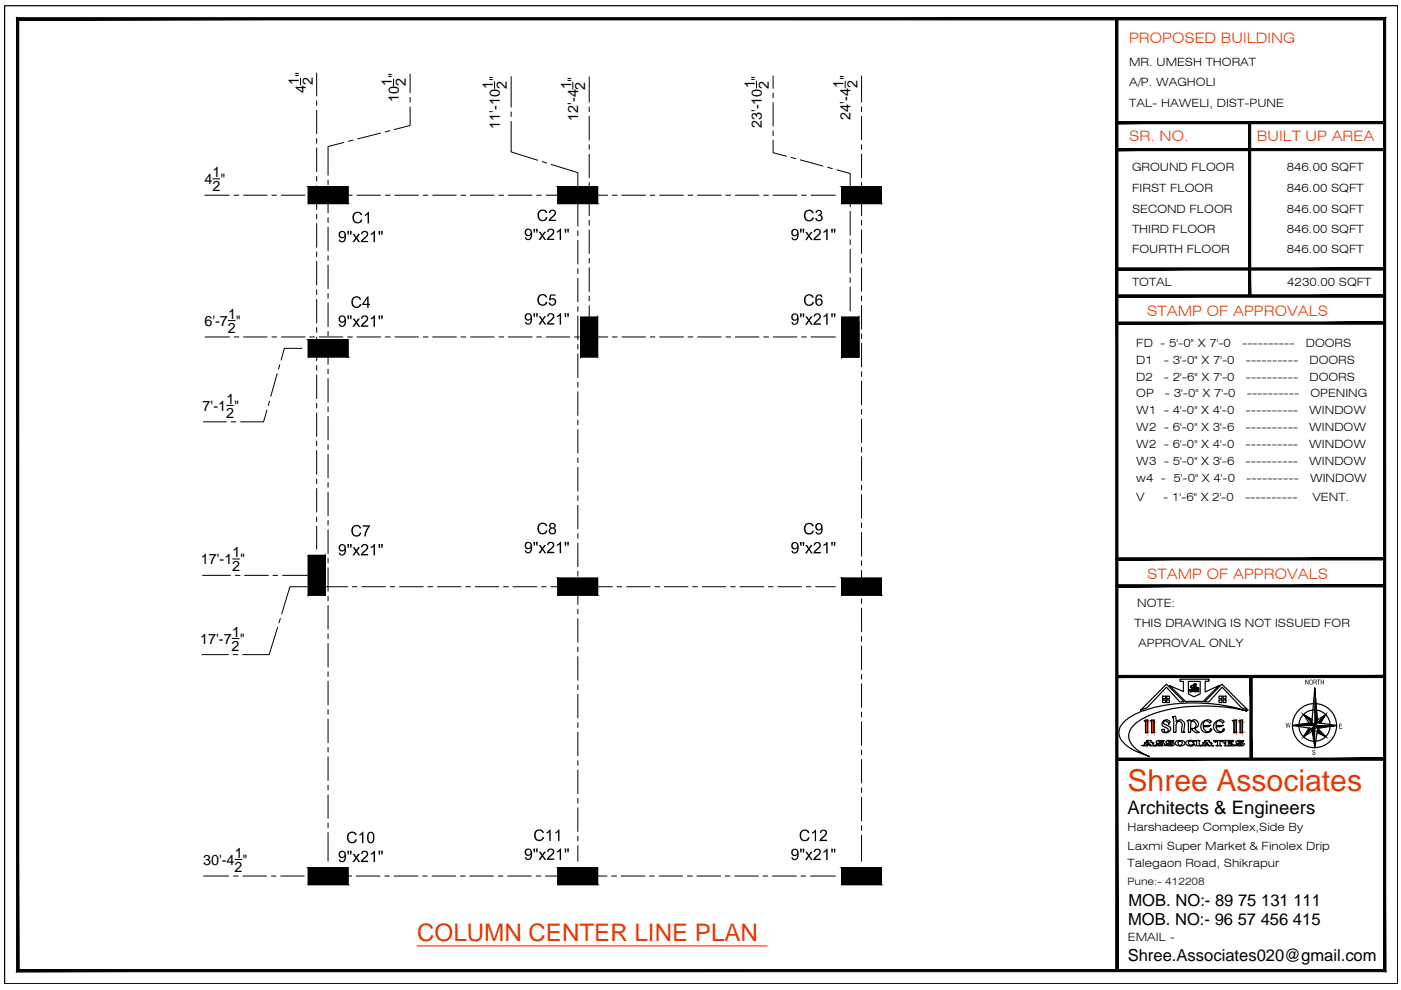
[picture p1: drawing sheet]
<svg xmlns="http://www.w3.org/2000/svg" width="297mm" height="210mm" viewBox="0 0 297 210" stroke-linecap="round" stroke-linejoin="round" font-family="sans-serif">
<!-- layer: S COLUMN -->
<g fill="#000" stroke="#000" stroke-width=".21">
<path d="M65.4 39.6v3.6h8.4zM65.4 39.6h8.4v3.6z"/>
<path d="M118.3 39.6v3.6h8.4zM118.3 39.6h8.4v3.6z"/>
<path d="M178.4 39.6v3.6h8.5zM178.4 39.6h8.5v3.6z"/>
<path d="M65.4 72v3.7h8.4zM65.4 72h8.4v3.7z"/>
<path d="M126.7 67.3l-3.6 8.4h3.6zM123.1 67.3h3.6l-3.6 8.4z"/>
<path d="M182.1 68.4v7.3h-3.7zM178.4 68.4v7.3l3.7-7.3z"/>
<path d="M182.1 67.3l-3.7 8.4h3.7zM178.4 67.3h3.7l-3.7 8.4z"/>
<path d="M69 117.8l-3.6 8.4h3.6zM65.4 117.8h3.6l-3.6 8.4z"/>
<path d="M118.3 122.6v3.6h8.4zM118.3 122.6h8.4v3.6z"/>
<path d="M178.4 122.6v3.6h8.5zM178.4 122.6h8.5v3.6z"/>
<path d="M65.4 184v3.6h8.4zM65.4 184h8.4v3.6z"/>
<path d="M118.3 184v3.6h8.4zM118.3 184h8.4v3.6z"/>
<path d="M178.4 184v3.6h8.5zM178.4 184h8.5v3.6z"/>
</g>
<g fill="none" stroke="#000" stroke-width=".25">
<path d="M65.4 39.6h8.4v3.6h-8.4zM65.4 39.6l8.4 3.6M73.8 39.6l-8.4 3.6M118.3 39.6h8.4v3.6h-8.4zM118.3 39.6l8.4 3.6M126.7 39.6l-8.4 3.6M178.4 39.6h8.5v3.6h-8.5zM178.4 39.6l8.5 3.6M186.9 39.6l-8.5 3.6M65.4 72h8.4v3.7h-8.4zM65.4 72l8.4 3.7M73.8 72l-8.4 3.7"/>
<path d="M123.1 67.3h3.6v8.4h-3.6zM123.1 67.3l3.6 8.4M126.7 67.3l-3.6 8.4M178.4 68.4h3.7v7.3h-3.7zM178.4 67.3h3.7v8.4h-3.7zM178.4 68.4l3.7 7.3M178.4 67.3l3.7 8.4M182.1 67.3l-3.7 8.4 3.7-7.3M65.4 117.8h3.6v8.4h-3.6zM65.4 117.8l3.6 8.4M69 117.8l-3.6 8.4M118.3 122.6h8.4v3.6h-8.4z"/>
<path d="M118.3 122.6l8.4 3.6M126.7 122.6l-8.4 3.6M178.4 122.6h8.5v3.6h-8.5zM178.4 122.6l8.5 3.6M186.9 122.6l-8.5 3.6M65.4 184h8.4v3.6h-8.4zM65.4 184l8.4 3.6M73.8 184l-8.4 3.6M118.3 184h8.4v3.6h-8.4zM118.3 184l8.4 3.6M126.7 184l-8.4 3.6M178.4 184h8.5v3.6h-8.5z"/>
<path d="M178.4 184l8.5 3.6M186.9 184l-8.5 3.6"/>
</g>
<!-- layer: S COL NO. -->
<g fill="#000">
<path d="M74.8 49.6h.3l.4 .6 .4-.6h.4l-.6 .8 .7 .9h-.4l-.4-.6-.5 .6h-.4l.7-.9zM75 45.2l.6-.3h.5l.6 .4 .1 .3-.3 .1-.4-.5h-.6l-.3 .2-.1 .4v.8l.5 .5 .6-.1 .3-.5 .3 .1-.3 .6-.6 .2-.5-.1-.4-.3-.2-.4-.1-.8zM76.7 49.2l.6-.3 .7 .3v.7l-1.1 1.2h1.2v.2h-1.6l.2-.5 1.1-1.1-.1-.3-.3-.2-.4 .1-.2 .4-.3-.1zM77.4 45.5l.6-.6h.2v2.5h-.3v-1.9l-.6 .3zM78.6 49.6l.9-.7v2.4h-.3v-1.8l-.5 .3zM114.2 49.1h.4l.4 .6 .4-.6h.4l-.7 .9 .7 .9h-.4l-.4-.7-.4 .7h-.4l.6-.9zM114.2 44.8l.6-.4h.6l.4 .3 .2 .4-.3 .1-.5-.5-.6 .1-.3 .8 .1 .7 .5 .3h.5l.3-.6 .4 .1-.4 .7-.9 .1-.6-.3-.2-.6v-.7zM116.1 48.8l.5-.3h.5l.3 .3 .1 .5-.1 .3-1.1 1h1.2v.3h-1.5l.2-.7 1-.9v-.4l-.3-.2-.4 .1-.2 .4h-.3zM116.5 44.6l.8-.2 .5 .4v.7l-1.1 1.1h1.2v.2h-1.6l.1-.3 1-1 .2-.3a.45 .45 0 0 0-.4-.5 .45 .45 0 0 0-.5 .5h-.3zM118.1 49.1l.9-.6v2.4h-.3v-1.9l-.5 .3zM170.7 49.2h.4l.4 .6 .4-.6h.4l-.6 .8 .6 .9h-.3l-.5-.7-.4 .7h-.4l.6-.9zM170.6 44.9l.4-.3 .5-.2 .5 .1 .4 .4 .2 .3h-.4l-.4-.5-.6 .1-.3 .3-.1 .4v.6l.4 .5 .5 .1 .4-.3 .2-.4 .3 .1-.3 .6-.5 .2h-.5l-.6-.3-.3-.8z"/>
<path d="M173.1 44.7l.6-.2 .5 .3 .1 .5-.3 .3 .4 .3v.5l-.5 .5-.7-.1-.4-.5 .3-.1 .3 .5 .6-.2 .1-.5-.3-.3h-.4l.1-.2 .5-.2v-.4l-.2-.2h-.3l-.3 .5-.3-.1zM172.6 48.8l.2-.2 .7-.1 .5 .4-.1 .7-1.1 1.1h1.2v.2h-1.5l.2-.6 .8-.7 .2-.3a.45 .45 0 0 0-.4-.5 .45 .45 0 0 0-.5 .4h-.3zM174.6 49.1l.5-.3 .2-.3h.2v2.4h-.3v-1.8l-.5 .3zM74.8 67.5h.3l.4 .6 .4-.6h.4l-.6 .9 .7 .9h-.4l-.4-.7-.5 .7h-.4l.7-.9zM74.7 63.3l.7-.5 .6 .1 .4 .2 .2 .4-.4 .1-.2-.5h-.6l-.4 .3-.2 .5 .1 .7 .5 .4 .6-.1 .3-.5 .3 .1-.3 .6-.9 .2-.6-.3-.3-.6zM76.8 67l.8-.1 .3 .2 .2 .2-.1 .6-1.1 1.1h1.2v.3h-1.6l.2-.6 1.1-1-.1-.4-.4-.2-.4 .2-.1 .3-.3-.1zM78.6 67.5l.9-.6v2.4h-.3v-1.9l-.6 .4zM114.2 67h.4l.4 .7 .4-.7h.4l-.7 .9 .7 .9h-.4l-.4-.7-.4 .7h-.4l.6-.9zM114.2 62.7l.6-.4h.5l.6 .4 .1 .3-.3 .1-.3-.4-.6-.1-.4 .3-.1 .4v.8l.4 .4h.7l.3-.5h.3l-.3 .7-.8 .1-.7-.3-.3-.7 .1-.7zM116.6 62.4h1.2v.3h-1l-.1 .7 .3-.2h.5l.3 .2 .1 .5-.1 .6-.6 .3h-.4l-.3-.3-.2-.3h.4a.54 .54 0 0 0 .9 .1 .54 .54 0 0 0-.5-.9l-.4 .3h-.3zM116.2 66.6l.3-.2h.6l.3 .3v.8l-1.1 1h1.2v.3h-1.5l.2-.5 .9-.9 .1-.4a.48 .48 0 0 0-.5-.4 .48 .48 0 0 0-.4 .5h-.3zM118.1 67l.6-.6h.3v2.4h-.3v-1.9l-.6 .4z"/>
<path d="M170.7 67.1h.4l.4 .6 .4-.6h.4l-.6 .8 .6 1h-.3l-.5-.8-.4 .8h-.4l.6-1zM170.7 62.8l.6-.4h.6l.5 .3 .2 .4h-.4l-.3-.4h-.6l-.4 .3-.1 .4 .1 .8 .3 .3h.6l.5-.5 .3 .1-.4 .6-1 .1-.6-.4-.2-1zM172.6 66.7l.4-.3h.4l.6 .4-.1 .7-1.1 1.1h1.2v.3h-1.5l.1-.5 1.1-1.2-.2-.5h-.4l-.3 .5-.3-.1zM174.6 67l.9-.6v2.5h-.3v-1.9l-.5 .3zM74.8 116h.3l.4 .6 .4-.6h.4l-.6 .8 .7 1h-.4l-.4-.7-.5 .7h-.4l.7-.9zM74.8 111.6l.5-.3h.5l.7 .4 .1 .3h-.4l-.2-.3-.6-.1-.4 .2-.2 .5 .1 .8 .3 .3 .6 .1 .4-.3 .1-.3 .3 .1-.4 .6-.8 .2-.6-.4-.3-.8zM76.9 111.4h1.5v.2l-.6 1.1-.2 1h-.3v-.5l.3-.9 .5-.6h-1.2zM76.8 115.5l.8-.2 .4 .3v.8l-1.1 1.1h1.2v.3h-1.6l.1-.5 1.2-1.2v-.2l-.3-.3h-.5l-.2 .5-.3-.1zM78.6 115.9l.9-.6v2.5h-.3v-1.9l-.5 .3zM114.2 115.6h.4l.4 .5 .4-.5h.4l-.7 .8 .7 .9h-.4l-.4-.7-.4 .7h-.4l.6-.9zM114.2 111.2l.7-.4 .5 .1 .4 .2 .2 .4-.3 .1-.2-.4-.5-.1-.4 .1-.3 .6v.7l.3 .4 .7 .1 .3-.2 .1-.4 .4 .1-.3 .6-.9 .2-.6-.3-.4-.8zM116.2 115l.8-.1 .4 .2 .1 .2-.1 .6-1.1 1.1h1.2v.3h-1.5l.2-.6 1-1v-.3l-.2-.3-.5 .1-.2 .4h-.3z"/>
<path d="M118.1 115.5l.6-.6h.3v2.4h-.3v-1.9l-.6 .4zM170.7 115.6h.4l.4 .6 .4-.6h.4l-.6 .8 .6 .9h-.3l-.5-.7-.4 .7h-.4l.6-.9zM170.7 111.2l.6-.3h.5l.6 .3 .2 .3-.4 .1-.3-.4h-.6l-.4 .2-.1 .4 .1 .8 .3 .4h.7l.4-.5 .3 .1-.4 .6-.8 .2-.7-.4-.3-1.1zM172.6 115.2l.4-.3h.6l.4 .4-.1 .7-1.1 1h1.2v.3h-1.5l.1-.4 1.1-1.2v-.4l-.3-.2-.5 .2-.1 .3h-.3zM174.6 115.5l.7-.6h.2v2.4h-.3v-1.9l-.6 .4zM73.8 176.6l.5-.3h.6l.7 .5v.2l-.3 .1-.2-.4-.7-.1-.3 .2-.2 .6 .1 .7 .3 .4h.6l.4-.3 .1-.3 .3 .1-.3 .6-.9 .2-.7-.3-.3-.9zM76.2 176.9l.8-.6v2.5h-.2v-1.9l-.6 .3zM113.5 176.2l.7-.4 .7 .1 .3 .3 .1 .4h-.3l-.3-.4-.6-.1-.4 .3-.1 .4v.8l.4 .4h.7l.4-.6 .3 .1-.4 .6-.8 .2-.7-.4-.3-.5v-.6zM115.9 176.5l.6-.6h.3v2.4h-.3v-1.9l-.6 .4zM117.7 176.5l.7-.6h.2v2.4h-.3v-1.9l-.6 .4zM169.8 176.3l.6-.4 .8 .1 .3 .2 .1 .4h-.3l-.2-.3-.8-.1-.3 .2-.2 .6 .2 .7 .4 .4 .6-.1 .3-.5 .4 .1-.4 .6-.7 .2-.7-.3-.4-.7v-.6zM172.2 176.5l.8-.6v2.4h-.2v-1.9l-.6 .4z"/>
<path d="M173.9 176.2l.4-.3h.6l.4 .3v.7l-1.1 1.1h1.1v.3h-1.6l.2-.4 1-1 .1-.3v-.3l-.3-.2-.4 .1-.2 .4h-.3zM74.8 181h.3l.4 .6 .4-.6h.4l-.6 .8 .7 1h-.4l-.4-.7-.5 .7h-.4l.7-.9zM76.7 180.6l.4-.2h.5l.4 .3v.7l-1.1 1.1h1.2v.3h-1.6l.1-.4 1.2-1.2-.1-.4-.3-.2a.45 .45 0 0 0-.6 .5l-.3-.1zM78.6 181l.9-.6v2.4h-.3v-1.9l-.5 .4zM114.2 180.6h.4l.4 .6 .4-.6h.4l-.7 .8 .7 .9h-.4l-.4-.7-.4 .7h-.4l.6-.9zM116.1 180.2l.4-.3h.5l.4 .2 .1 .3-.1 .6-1.1 1h1.2v.3h-1.5l.2-.5 1-1.1v-.4l-.4-.2-.4 .2-.1 .3h-.3zM118.1 180.5l.6-.6h.3v2.4h-.3v-1.9l-.6 .4zM170.7 180.6h.4l.4 .6 .4-.6h.4l-.6 .8 .6 1h-.3l-.5-.8-.4 .8h-.4l.6-1zM172.6 180.2l.4-.3h.6l.4 .4-.1 .7-1.1 1.1h1.2v.3h-1.5l.1-.5 1.1-1.2v-.3l-.3-.2-.5 .1-.1 .4-.3-.1zM174.6 180.5l.7-.6h.2v2.5h-.3v-1.9l-.6 .3z"/>
<path d="M72 49.1l.5-.2 .3 .1 .4 .3 .2 .4-.1 1-.4 .6h-.8l-.3-.5h.3a.53 .53 0 0 0 .7 .2 .53 .53 0 0 0 .3-.7l-.4 .2h-.4l-.3-.2-.2-.8zM72 49.7a.51 .51 0 0 0 1 0 .51 .51 0 0 0-1 0z"/>
<path d="M73.7 49h.3l-.1 .8h-.2zM74.2 49h.3v.8h-.2z"/>
<path d="M80.3 49h.3v.8h-.3zM80.8 49h.4l-.1 .8h-.2z"/>
<path d="M111.4 48.8l.7-.3 .3 .1 .3 .4 .1 1.2-.5 .7h-.6l-.4-.4v-.2h.2l.3 .4h.3l.4-.6v-.3l-.4 .3-.6-.2-.2-.3zM111.5 49.3a.51 .51 0 0 0 1 0 .51 .51 0 0 0-1 0z"/>
<path d="M113.1 48.5h.4l-.1 .8h-.2zM113.7 48.5h.3l-.1 .8h-.2z"/>
<path d="M119.7 48.5h.4l-.1 .8h-.2zM120.3 48.5h.3l-.1 .8h-.1z"/>
<path d="M168 48.7l.4-.2h.4l.5 .6-.1 1.3-.2 .4-.3 .2-.6-.1-.3-.4v-.1l.3-.1 .2 .4h.4l.3-.6v-.3l-.4 .3h-.3l-.4-.2-.1-.8zM168 49.3a.5 .5 0 0 0 1 0 .5 .5 0 0 0-1 0z"/>
<path d="M169.6 48.5h.4l-.1 .9h-.2zM170.2 48.5h.3l-.1 .9h-.1z"/>
<path d="M176.2 48.5h.4l-.1 .9h-.2zM176.8 48.5h.3l-.1 .9h-.1z"/>
<path d="M71.9 67.1l.4-.2h.5l.4 .3 .2 .5-.1 .9-.3 .6-.4 .1-.5-.1-.3-.5h.3a.48 .48 0 0 0 .6 .3 .48 .48 0 0 0 .3-.5l.1-.4-.6 .4-.6-.3-.1-.3zM72 67.6a.5 .5 0 0 0 1 0 .5 .5 0 0 0-1 0z"/>
<path d="M73.7 66.9h.3l-.1 .8h-.2zM74.2 66.9h.3v.8h-.2z"/>
<path d="M77.9 62.9h.2v1.5h.3v.3h-.3v.6h-.2v-.6h-1.1v-.3zM77.9 63.3l-.8 1.1h.8z"/>
<path d="M80.3 66.9h.3v.8h-.3zM80.8 66.9h.4l-.1 .8h-.2z"/>
<path d="M111.4 66.7l.4-.3h.6l.2 .3 .2 .5v.9l-.4 .6-.4 .2-.4-.1-.3-.4 .2-.2a.53 .53 0 0 0 .8 .3 .53 .53 0 0 0 .2-.7v-.1l-.4 .3-.6-.2-.2-.3zM111.5 67.2a.5 .5 0 0 0 1 0 .5 .5 0 0 0-1 0z"/>
<path d="M113.1 66.4h.4l-.1 .9h-.2zM113.7 66.4h.3l-.1 .9h-.2z"/>
<path d="M119.7 66.4h.4l-.1 .9h-.2zM120.3 66.4h.3l-.1 .9h-.1z"/>
<path d="M167.9 66.7l.4-.3h.5l.4 .4 .1 .5v.9l-.4 .6h-.8l-.3-.4v-.1h.3a.49 .49 0 0 0 .6 .3 .49 .49 0 0 0 .3-.6v-.3l-.3 .3h-.4l-.4-.2-.1-.3zM168 67.2a.5 .5 0 0 0 1 0 .5 .5 0 0 0-1 0z"/>
<path d="M169.6 66.4h.4l-.1 .9h-.2zM170.2 66.4h.3l-.1 .9h-.1z"/>
<path d="M173.1 62.6l.3-.2h.5l.4 .3 .1 .3h-.3l-.2-.2a.61 .61 0 0 0-.6 .1 .61 .61 0 0 0-.2 .7l.4-.3h.4l.3 .2 .2 .8-.2 .4-.8 .1-.4-.3-.2-1.2zM173.2 64.1a.51 .51 0 0 0 1 0 .51 .51 0 0 0-1 0z"/>
<path d="M176.2 66.4h.4l-.1 .9h-.2zM176.8 66.4h.3l-.1 .9h-.1z"/>
<path d="M72 115.6l.7-.3 .6 .5v1.3l-.2 .4-.3 .3h-.6l-.4-.5 .3-.1 .2 .3h.4l.4-.5v-.4l-.5 .4-.5-.1-.2-.3-.1-.7zM72.3 115.7l-.2 .3 .1 .5 .6 .2 .2-.3-.1-.6-.2-.2z"/>
<path d="M73.7 115.3h.3l-.1 .9h-.2zM74.2 115.3h.3v.9h-.2z"/>
<path d="M80.3 115.3h.3v.9h-.3zM80.8 115.3h.4l-.1 .9h-.2z"/>
<path d="M111.4 115.1l.4-.2h.5l.3 .3 .2 .5v.9l-.3 .6-.4 .1-.6-.1-.2-.5h.2a.48 .48 0 0 0 .6 .4 .48 .48 0 0 0 .4-.6v-.4l-.5 .4-.6-.3-.1-.3zM111.5 115.7a.5 .5 0 0 0 1 0 .5 .5 0 0 0-1 0z"/>
<path d="M113.1 114.9h.4l-.1 .8h-.2zM113.7 114.9h.3l-.1 .8h-.2z"/>
<path d="M116.6 111l.7-.1 .5 .3v.5l-.3 .3 .4 .3v.5l-.5 .5-.7-.1-.3-.4v-.5l.4-.3-.4-.4zM116.7 111.5a.4 .4 0 0 0 .8 0 .4 .4 0 0 0-.8 0zM116.6 112.6a.5 .5 0 0 0 1 0 .5 .5 0 0 0-1 0z"/>
<path d="M119.7 114.9h.4l-.1 .8h-.2zM120.3 114.9h.3l-.1 .8h-.1z"/>
<path d="M167.9 115.2l.4-.3h.4l.4 .3 .2 .6v.9l-.3 .5-.4 .2-.4-.1-.4-.4 .3-.2a.53 .53 0 0 0 .7 .3 .53 .53 0 0 0 .2-.7v-.1l-.3 .3-.7-.1-.2-.4zM168 115.7a.51 .51 0 0 0 1 0 .51 .51 0 0 0-1 0z"/>
<path d="M169.6 114.9h.4l-.1 .9h-.2zM170.2 114.9h.3l-.1 .9h-.1z"/>
<path d="M173.1 111.1l.3-.2h.4l.5 .4 .1 1.2-.1 .4-.4 .4-.5 .1-.5-.4v-.2l.3-.1 .2 .4h.3l.4-.5v-.4l-.3 .3h-.5l-.3-.3-.2-.7zM173.1 111.7a.53 .53 0 0 0 1 0 .53 .53 0 0 0-1 0z"/>
<path d="M176.2 114.9h.4l-.1 .9h-.2zM176.8 114.9h.3l-.1 .9h-.1z"/>
<path d="M78.1 176.5l.7-.2 .3 .2 .3 .6-.1 1.2-.6 .5-.5-.1-.3-.6v-1.1zM78.4 176.6l-.3 .5v1l.3 .4h.3l.4-.5v-.9l-.3-.5z"/>
<path d="M72 180.6l.7-.2 .6 .4v1.3l-.2 .5-.3 .2h-.6l-.4-.4 .3-.2 .1 .3 .4 .1 .5-.6v-.4l-.5 .4-.5-.1-.2-.3-.1-.7zM72 181.2a.5 .5 0 0 0 1 0 .5 .5 0 0 0-1 0z"/>
<path d="M73.7 180.4h.3l-.1 .8h-.2zM74.2 180.4h.3v.8h-.2z"/>
<path d="M80.3 180.4h.3v.8h-.3zM80.8 180.4h.4l-.1 .8h-.2z"/>
<path d="M111.5 180.1l.7-.2 .4 .3 .2 .5v.9l-.3 .6-.4 .2-.6-.2-.2-.4 .2-.1a.48 .48 0 0 0 .6 .4 .48 .48 0 0 0 .4-.6v-.3l-.5 .3-.6-.3-.1-.8zM111.5 180.7a.5 .5 0 0 0 1 0 .5 .5 0 0 0-1 0z"/>
<path d="M113.1 179.9h.4l-.1 .8h-.2zM113.7 179.9h.3l-.1 .8h-.2z"/>
<path d="M119.7 179.9h.4l-.1 .8h-.2zM120.3 179.9h.3l-.1 .8h-.1z"/>
<path d="M168 180.1l.9-.1 .3 .3 .1 .5v.9l-.4 .6-.4 .1-.4-.1-.3-.4v-.1h.3a.48 .48 0 0 0 .6 .3 .48 .48 0 0 0 .3-.6v-.3l-.3 .3h-.5l-.3-.2-.1-.8zM168 180.7a.51 .51 0 0 0 1 0 .51 .51 0 0 0-1 0z"/>
<path d="M169.6 179.9h.4l-.1 .9h-.2zM170.2 179.9h.3l-.1 .9h-.1z"/>
<path d="M176.2 179.9h.4l-.1 .9h-.2zM176.8 179.9h.3l-.1 .9h-.1z"/>
</g>
<!-- layer: S DIMENSION -->
<g fill="none" stroke="#000" stroke-width=".21">
<path d="M63.7 16.6v1.4M67.1 15.5v4.8M83.4 16.8v1.4M87 15.7v4M104.9 17.3v1.5M108.4 16.2v6.5M121.5 17.4v1.5M124.9 16.3v5.4M160.4 17.2v1.5M163.9 16.1v2.6M163.9 19.7v1M179.2 17.2v1.5"/>
<path d="M182.7 16.1v5.6M45.1 37.9h1.5M67.1 21.4v.9M67.1 23.4v4.9M67.1 29.4v1M67.1 31.4v5M67.1 37.4v1M67.1 39.4v5M69.6 38.2v.9M72.9 30.2l-3.3 .9v6.1M74.8 29.7l-.9 .3M80.7 28.2l-4.9 1.2"/>
<path d="M82.6 27.7l-.9 .3M87 22.7v3.9l-3.4 .9M87 20.6v1.1M108.4 25.7v6.5l5.6 1.8M108.4 23.7v1M115 34.3l.9 .3M116.9 34.9l5.6 1.7v3.3M124.9 22.7v1M124.9 24.7v5M124.9 30.7v1M124.9 32.7v5M124.9 38.7v1"/>
<path d="M163.9 29.7v2.7l2.9 .7M163.9 21.7v5M163.9 27.8v1M167.7 33.4l1 .2M169.7 33.9l4.8 1.3M175.5 35.5l.9 .3M177.4 36l2.9 .8v5M182.7 22.7v1M182.7 24.7v5M182.7 30.7v1M182.7 32.7v5M182.7 38.7v1"/>
<path d="M43.4 41.4h5.2M49.6 41.4h1M51.6 41.4h5M57.7 41.4h.9M59.6 41.4h5M65.7 41.4h1M67.1 45.4v1M67.1 47.4v5M67.1 53.4v1M67.1 55.4v5M67.6 41.4h5.1M69.6 40.2v5"/>
<path d="M69.6 46.2v1M69.6 48.2v5M69.6 54.2v1M69.6 56.2v5M73.7 41.4h1M75.7 41.4h5M81.7 41.4h1M83.7 41.4h5M89.7 41.4h1M91.7 41.4h5M97.7 41.4h1.1M99.7 41.4h5.1"/>
<path d="M105.7 41.4h1.1M107.8 41.4h5M113.8 41.4h1M115.8 41.4h5M121.8 41.4h1M122.5 41v.9M122.5 43v4.9M122.5 49v1M122.5 51v5M122.5 57v1M122.5 59v5M123.8 41.4h5"/>
<path d="M124.9 40.7v5M124.9 46.7v1M124.9 48.8v4.9M124.9 54.8v1M124.9 56.8v5M129.8 41.4h1.1M131.8 41.4h5.1M137.8 41.4h1.1M139.9 41.4h5M145.9 41.4h1M147.9 41.4h5M153.9 41.4h1"/>
<path d="M155.9 41.4h5M161.9 41.4h1M163.9 41.4h5.1M169.9 41.4h1M172 41.4h5.1M180.3 42.8v1M180.3 44.8v5.1M180.3 50.8v1M180.3 52.9v5M180.3 58.9v1M182.7 40.7v5M182.7 46.7v1"/>
<path d="M182.7 48.7v5M182.7 54.8v.9M182.7 56.8v5M43.5 71.4h5.1M48.4 68h1.5M49.7 71.4h.9M51.6 71.4h5M57.7 71.4h1M58.8 79.2l-1.4 4.9M59.3 77.3l-.2 1M59.6 71.4h5.1M64 73.9h-3.7l-.7 2.5"/>
<path d="M65.7 71.4h1M67.1 61.5v1M67.1 63.4v5.1M67.1 69.5v1M67.1 71.5v5M67.1 77.5v1M67.1 79.5v5M67.7 71.4h5M69.6 62.2v1M69.6 64.2v5M69.6 70.3v.9M69.6 72.2v5"/>
<path d="M69.6 78.3v1M73.7 71.4h1M75.7 71.4h5M81.7 71.4h1M83.7 71.4h5M89.7 71.4h1.1M91.7 71.4h5.1M97.7 71.4h1.1M99.8 71.4h5M105.8 71.4h1M107.8 71.4h5M113.8 71.4h1"/>
<path d="M115.8 71.4h5M121.8 71.4h1M122.5 65v1M122.5 67v5M122.5 73v1M122.5 75v5M123.8 71.4h5.1M124.9 62.8v1M124.9 64.8v5.3M129.8 71.4h1.1M131.9 71.4h5M137.9 71.4h1"/>
<path d="M139.9 71.4h5M145.9 71.4h1M147.9 71.4h5M153.9 71.4h1M155.9 71.4h5M161.9 71.4h1M164 71.4h5M170 71.4h.9M172 71.4h5.1M180.3 60.9v5M182.7 62.8v1M182.7 64.8v5"/>
<path d="M182.7 70.8v1M182.7 72.8v5M182.7 78.8v1M43.1 89.4h4.9M48 86h1.5M49 89.4h1M56.6 86.9l-.7 2.5h-4.9M57.2 85l-.3 1M67.1 85.5v1M67.1 87.5v5M67.1 93.5v1M67.1 95.5v5.1"/>
<path d="M69.6 80.2v5.1M69.6 86.3v1M69.6 88.3v5M69.6 94.3v1M69.6 96.3v5M122.5 81.1v1M122.5 83v5.1M122.5 89.1v1M122.5 91.1v5M122.5 97.1v1M122.5 99.1v5M182.7 80.8v5"/>
<path d="M182.7 86.8v1M182.7 88.8v5M182.7 94.9v1M182.7 96.8v5.1M49.3 118.5h1.5M67.1 101.5v1.1M67.1 103.6v5M67.1 109.6v1M67.1 111.6v4.8M69.6 102.3v1M69.6 104.3v5M69.6 110.3v1.1"/>
<path d="M69.6 112.3v5.1M69.6 118.3v1.1M122.5 105.1v1M122.5 107.1v5M122.5 113.1v1M122.5 115.1v5.1M182.7 102.9v1M182.7 104.9v5M182.7 110.9v1M182.7 112.9v5M182.7 118.9v1M42.8 138.8h5.6"/>
<path d="M42.9 122h6M49.2 135.4h1.5M49.4 138.8h1M49.9 122h1M51.9 122h5M57.9 122h1M58.8 133l-1.7 5.8h-5.7M59.4 131.1l-.3 1M59.9 122h5.9M65.7 124.4h-4.2l-1.8 5.8M66.7 124.4h.9M68.7 124.4h5"/>
<path d="M69.6 120.4v5M69.6 126.4v1M69.6 128.4v5M69.6 134.4v1M69.6 136.4v5M74.7 124.4h1M76.7 124.4h5M82.7 124.4h1M84.7 124.4h5M90.7 124.4h1M92.8 124.4h4.9M98.8 124.4h.9"/>
<path d="M100.8 124.4h4.9M106.8 124.4h1M108.8 124.4h5M114.8 124.4h1M116.8 124.4h5M122.5 121.1v1.1M122.5 123.2v5M122.5 129.2v1M122.5 131.2v5M122.5 137.2v1M122.5 139.2v5M122.8 124.4h1"/>
<path d="M124.8 124.4h5M130.9 124.4h.9M132.8 124.4h5M138.9 124.4h1M140.8 124.4h5.1M146.9 124.4h1M148.9 124.4h5M154.9 124.4h1M156.9 124.4h5M162.9 124.4h1M164.9 124.4h5M170.9 124.4h1.1"/>
<path d="M172.9 124.4h4.2M182.7 120.9v5M182.7 126.9v1M182.7 128.9v5.1M182.7 134.9v1.1M182.7 137v5M69.6 142.4v1M69.6 144.4v5.1M69.6 150.4v1.1M69.6 152.5v5M69.6 158.5v1M122.5 145.2v1"/>
<path d="M122.5 147.2v5M122.5 153.2v1M122.5 155.2v5.1M182.7 143v1M182.7 145v5M182.7 151v1M182.7 153v5M182.7 159v1M69.6 160.5v5M69.6 166.5v1M69.6 168.5v5M69.6 174.5v1"/>
<path d="M69.6 176.5v6.1M122.5 161.3v.9M122.5 163.3v5M122.5 169.3v1M122.5 171.3v5M122.5 177.3v1M122.5 179.3v3.3M182.7 161v5M182.7 167v1M182.7 169v5.1M182.7 175.1v1M182.7 177.1v5.5"/>
<path d="M43.2 185.7h5.3M49.5 185.7h1M49.8 182.2h1.5M51.5 185.7h5M57.5 185.7h1M59.5 185.7h5M65.5 185.7h1M67.5 185.7h5.1M73.6 185.7h.9M75.6 185.7h5M81.6 185.7h1M83.6 185.7h5"/>
<path d="M89.6 185.7h1M91.6 185.7h5M97.6 185.7h1M99.6 185.7h5M105.6 185.7h1M107.7 185.7h4.9M113.7 185.7h1M115.7 185.7h5M121.7 185.7h1M123.7 185.7h5M129.7 185.7h1M131.7 185.7h5"/>
<path d="M137.7 185.7h1M139.7 185.7h5M145.8 185.7h1M147.7 185.7h5.1M153.8 185.7h1M155.8 185.7h5M161.8 185.7h1M163.8 185.7h5M169.8 185.7h1M171.8 185.7h5.3"/>
</g>
<!-- layer: BORDER -->
<path d="M1 1.2h295.3v207.4h-295.3z" fill="none" stroke="#000" stroke-width=".25"/>
<g fill="#000" stroke="#000" stroke-width=".21">
<path d="M236.8 25.8v.4l56.8-.4zM236.8 26.2l56.8-.4v.4z"/>
<path d="M236.8 31.5v.4l56.8-.4zM236.8 31.9l56.8-.4v.4z"/>
<path d="M236.8 56.8v.5l56.8-.5zM236.8 57.3l56.8-.5v.5z"/>
<path d="M236.8 62.5v.5l56.8-.5zM236.8 63l56.8-.5v.5z"/>
<path d="M236.8 68.3v.4l56.8-.4zM236.8 68.7l56.8-.4v.4z"/>
<path d="M264.7 26v36.8h.5zM264.7 26h.5v36.8z"/>
<path d="M236.6 118.3v.4l56.8-.4zM236.6 118.7l56.8-.4v.4z"/>
<path d="M236.6 124v.4l56.8-.4zM236.6 124.4l56.8-.4v.4z"/>
<path d="M236.9 143.2v.5l56.7-.5zM236.9 143.7l56.7-.5v.5z"/>
<path d="M265 143.5l.5 17.5v-17.5zM265 143.5l.5 17.5h-.5z"/>
<path d="M236.8 160.7v.5l56.8-.5zM236.8 161.2l56.8-.5v.5z"/>
<path d="M3.5 3.8v202.2l.5-.4zM3.5 3.8l.5 .4v201.4zM3.5 3.8l.5 .4 289.8-.4zM4 4.2l289.8-.4-.5 .4zM293.8 3.8l-.5 .4 .5 201.8zM293.3 4.2l.5 201.8-.5-.4zM3.5 206h290.3l-.5-.4zM4 205.6h289.3l-289.8 .4z"/>
<path d="M236.6 4v201.8h.4zM236.6 4h.4v201.8z"/>
</g>
<!-- layer: S TEXT -->
<g fill="#000">
<path d="M272.6 153.3h.1l.2 .9 .1-.9h.2l.2 .9 .2-.9-.2 1h-.1l-.2-.9-.2 .9h-.1zM276.7 144.1h.2l.4 .8v-.8h.1v1l-.5-.8v.8h-.2zM278.3 159.1l.2-.1a.23 .23 0 0 1 .3 0 .23 .23 0 0 1 0 .3 .2 .2 0 0 0-.2-.2 .2 .2 0 0 0-.2 .3 .2 .2 0 0 0 .3 .1l.2 .2a.34 .34 0 0 1-.3 .4 .34 .34 0 0 1-.4-.4l.2 .2a.19 .19 0 0 0 .3 0 .19 .19 0 0 0 0-.2 .19 .19 0 0 0-.2-.1l-.2-.2zM279.3 144.1h.7v.1h-.3v.9h-.2v-.9h-.2zM280 144.1h.2v.5h.4v-.5h.1v1h-.1v-.4h-.4v.4h-.2zM283.9 153.4h.6v.2h-.4v.3h.4v.1h-.4v.4h.5v.1h-.7z"/>
<path d="M277.6 144.3l.4-.2 .3 .2v.6l-.2 .2-.2 .1-.3-.2zM277.8 144.2l-.1 .3v.4a.27 .27 0 0 0 .4 .2 .27 .27 0 0 0 .1-.4v-.4z"/>
<path d="M278.5 144.1h.4a.28 .28 0 0 1 .3 .3 .28 .28 0 0 1-.3 .3l.3 .4-.4-.4h-.2l-.1 .4zM278.6 144.2v.4h.2a.18 .18 0 0 0 .3-.2 .18 .18 0 0 0-.3-.2z"/>
</g>
<!-- layer: TEXT -->
<g fill="none" stroke="#000" stroke-width=".25">
<path d="M276.4 151.5l4.7 4.7-1.9-.9M278.2 152.6l-1.8-1.1 1.1 1.8M278.2 155.1l-1.8 1.1M278.7 145.8l.7 7.4M278.8 145.9l-.7 7.3-4 .6 4 .7M279.3 155.1l-.5 3.5M280 153.3l3.4 .5h-9.3M281.1 151.5l-4.7 4.7 1.1-1.8M281.1 151.5l-1.8 1.1"/>
<circle cx="278.7" cy="153.8" r="3.3"/>
</g>
<g fill="#000" stroke="#000" stroke-width=".21">
<path d="M274.1 153.8h1.3zM275.4 153.8h2zM277.1 155.1h.4l-1.1 1.1zM277.5 154.5v.6h-.4zM277.5 152.6h.7l-.1 .6zM278.6 157.2h.2zM278.5 157.2h.3v1.4zM278.9 150.5h.2zM279.4 153.2h.6zM279.3 155.1l1.8 1.1zM281.7 153.8h.4zM282.1 154h.6z"/>
<path d="M282.1 153.8l.6 .2h-.6z"/>
<path d="M275.4 153.6h3.2l-.5-.4zM278.1 153.2l.5 .4z"/>
<path d="M274.7 153.7l.7 .1zM274.7 153.7l.7-.1v.1z"/>
<path d="M277.5 154.5v.6l.6-.6zM277.5 154.4l.6 .1z"/>
<path d="M276.4 151.5l1.1 1.1h.7zM276.4 151.5l1.8 1.1z"/>
<path d="M278.5 157.2h.3zM278.5 157.2h.3z"/>
<path d="M275.4 153.6l3.2 .1v-.1zM275.4 153.6l3.2 .1h-3.2z"/>
<path d="M275.4 153.7l3.3 .1zM275.4 153.7l3.3 .1z"/>
<path d="M275.4 153.8h3.3zM275.4 153.8h2z"/>
<path d="M278.1 154.5l.7 2.7v-2.7zM278.1 154.5l.7 2.7h-.3z"/>
<path d="M278.6 154l.2 .5v-.5zM278.6 154l.2 .5h-.7z"/>
<path d="M278.7 153.8l.1 .2zM278.7 153.8l-.1 .2z"/>
<path d="M278.5 157.2h.3zM278.5 157.2h.1zM278.5 157.2h.3z"/>
<path d="M278.8 150.5h.3zM278.8 150.5h.3zM278.8 145.9l.3 4.6h-.3z"/>
<path d="M278.8 150.5l.6 2.7-.3-2.7zM278.8 150.5l.6 2.7h-.6z"/>
<path d="M278.8 150.5h.3zM278.8 150.5h.1zM278.8 150.5h.3z"/>
<path d="M278.8 153.3v.5l.5-.5zM278.8 153.3v.5z"/>
<path d="M278.8 153.2h.6zM278.8 153.2l.5 .1z"/>
<path d="M279.3 155.1l1.8 1.1-1.1-1.1zM279.4 154.5l.6 .6h-.7z"/>
<path d="M281.1 151.5l-1.1 1.7zM281.1 151.5l-1.1 1.7h-.6z"/>
<path d="M281.7 153.8h.4zM278.8 153.8h3.3z"/>
<path d="M278.9 154l.5 .5 2.7-.5zM278.9 154l.5 .5z"/>
<path d="M278.8 154h3.3zM278.8 154h3.3z"/>
<path d="M278.8 153.8l3.3 .2v-.2zM278.8 153.8l3.3 .2h-3.3z"/>
<path d="M278.8 153.8h3.3zM278.8 153.8h3.3z"/>
<path d="M278.8 153.8h3.3zM278.8 153.8h3.3z"/>
<path d="M282.1 153.8l.6 .2 .7-.2zM282.1 153.8h1.3z"/>
</g>
<!-- layer: 0 -->
<g fill="none" stroke="#000" stroke-width=".25">
<path d="M236.8 143.4h28.6v17.6h-28.6zM238.3 153.1a16.5 16.5 0 0 1 8.8-3.6 36.7 36.7 0 0 1 17.3 1.3 37.5 37.5 0 0 0-19.6 .4 9.6 9.6 0 0 0-5.2 3.5 2.93 2.93 0 0 0 .9 3.7l1.3 1.1 1.9 .9a11.9 11.9 0 0 1-5.9-3.4 2.89 2.89 0 0 1 .5-3.9zM241.8 150.6l1.4-.5 4.1-4.4 2.8 3.1h.9l-3.7-3.7-5.4 5.5M242.7 152.8l.6-.2v2.7l-.4 .1v-2.3zM243.1 157h1l-.2 .2 .2 .2h.3l.2 .2h-.3l.3 .4 .4 .1h-1.1h-.2l.3-.1-.2-.2-.3 .1-.3-.2-.1 .2 .3 .2h-1.3l.5-.2 .4-.3h-.4l.3-.3 .1 .1 .3-.3zM243.3 157.5l.2-.2 .2 .3-.1 .1zM244 152.8l.7-.2v2.7l-.5 .1v-2.5zM245.2 157.2l.4-.2h1.2l-.4 .3a.42 .42 0 0 0-.7 0l1.2 .4a.8 .8 0 0 1-1.1 .4h-.8l.3-.4a.85 .85 0 0 0 1.2 .1l-1.1-.2-.2-.1zM246.5 147.6h.6v.6h-.6zM246.5 148.4h.6v.6h-.6zM246.5 153l.2-.1a.91 .91 0 0 1 1.4 .1l-.3 .5a.75 .75 0 0 0-1.1-.5v.3a1.13 1.13 0 0 0 1 .6 .74 .74 0 0 1 .5 .9 .74 .74 0 0 1-.8 .5h-.6a.52 .52 0 0 1-.5-.6l.6-.1a.47 .47 0 0 0 .3 .7 .47 .47 0 0 0 .6-.4 .47 .47 0 0 0-.5-.6l-.2-.1a.75 .75 0 0 1-.7-.4 .75 .75 0 0 1 .1-.8zM247.2 157.2l.5-.2h1.2l-.4 .3a.42 .42 0 0 0-.8 0l1.3 .4a.8 .8 0 0 1-1.1 .4l-.9-.1 .4-.3a.85 .85 0 0 0 1.1 .1l-1-.2-.2-.1z"/>
<path d="M247.4 147.6h.5v.6h-.5zM247.4 148.4h.5v.6h-.5zM247.9 145.4l3 1.2v-2.1h-.7v-.5h6.1v.4h-.8v2.3l3-1.4-3.5 3.5h-3.6zM248.6 152l.6-.2 .2 1.3a.95 .95 0 0 1 1.3-.4 .95 .95 0 0 1 .4 1.2l-.1 1.2 .2 .1-.6 .1v-1.3a.68 .68 0 0 0-.4-1.1 .68 .68 0 0 0-.9 .8v1.6h-.5l.1-2.3-.1-.7zM249.2 157.3a1.55 1.55 0 0 1 2 0 .52 .52 0 0 1-.1 .6 .52 .52 0 0 1-.5 .2 1.12 1.12 0 0 1-1.5-.5zM251.5 157.2a1.98 1.98 0 0 1 1.6-.2l.3 .1-.4 .3a.57 .57 0 0 0-.5-.3 .57 .57 0 0 0-.5 .5 .58 .58 0 0 0 .5 .4 .58 .58 0 0 0 .5-.3h.3a1.09 1.09 0 0 1-1.9-.2zM251.7 152.8l.6-.2 .1 .4a.93 .93 0 0 1 1.6 .1 .93 .93 0 0 1-.7 1.4l.5 .6 .5 .2h-.6l-.6-.2a.53 .53 0 0 0-.7-.5v-.1a.82 .82 0 0 0 1.2-.7 .82 .82 0 0 0-1-.9l-.1 .4-.1 2h-.4v-1.8zM252 144.5h2.5v2.6l-1.3 .6-1.2-.6zM252.4 145.5l.5-.2 .2 .1a.29 .29 0 0 0-.3-.1 .29 .29 0 0 0-.2 .3l.5 .4a.83 .83 0 0 1-1 .4l.2-.1a.31 .31 0 0 0 .3 0 .31 .31 0 0 0 .2-.3 .38 .38 0 0 1-.4-.5zM253.1 145.2h.2v1.5h-.2l-.1-.4-.7 .5 .8-.6zM253.2 145a.25 .25 0 0 1 .3-.1 .25 .25 0 0 1 .1 .3h-.3zM253.4 145.2h.2v1.5h-.2z"/>
<path d="M253.4 157h1.1l-.2 .2v.8l.3 .1h-1.2l.3-.1v-.8zM253.7 145.9l.2-.2 .3 .2v.8l-.5-.1a.33 .33 0 0 1-.1-.4 .33 .33 0 0 1 .4-.2v-.2l-.2 .2zM253.9 146.1h.1l-.1 .4zM254.8 153.2a1.29 1.29 0 0 1 2.1-.2l-.4 .2a.75 .75 0 0 0-1-.3 .75 .75 0 0 0-.4 .9l1.6-.1-.6 .4h-1a1 1 0 0 0 1.1 1l.3-.1 .1-.5 .4 .1a1.27 1.27 0 0 1-1.9 .5 1.27 1.27 0 0 1-.3-1.9zM255.4 157h1.1l-.2 .1 .2 .3h.3l.2 .2h-.3l.2 .4 .4 .1h-1.1h-.2l.3-.1-.1-.2-.3 .1-.3-.2-.2 .2 .3 .2h-1.2l.7-.4-.2-.1 .6-.4zM255.8 157.3l.2 .3-.1 .1-.2-.2zM257.3 157l2.2 .1-.3 .2-.5-.1v.7l.3 .2h-1h-.2l.3-.1v-.8l-.5 .1zM257.7 153.1a1.15 1.15 0 0 1 1.8-.1l-.3 .2a.75 .75 0 0 0-1-.3 .75 .75 0 0 0-.4 .9l1.6-.1-.7 .4h-.9a.93 .93 0 0 0 1.3 .9l.2-.5 .3 .1a1.25 1.25 0 0 1-1.9 .4 1.25 1.25 0 0 1 0-1.9zM258.4 147.6h.7v.6h-.7zM258.4 148.4h.7v.6h-.7zM259.1 145.1l5.5 5.5-1.4-.5-4.1-4.4-2.8 3.1h-.9zM259.3 147.6h.6v.6h-.6z"/>
<path d="M259.3 148.4h.6v.6h-.6zM259.5 157h2l-.2 .3-.9-.1 .1 .3 .6-.2v.4l-.6-.1-.1 .4h.5l.4-.3 .5 .4h-2.2l.3-.2v-.3h-.4l.4-.1v-.4zM261.5 152.8l.6-.2v2.7l-.5 .1v-2.3zM262 157.2l.5-.2h1.2l-.4 .3a.47 .47 0 0 0-.8 0l1.3 .4a.8 .8 0 0 1-1.1 .4l-.9-.1 .4-.3a.85 .85 0 0 0 1.2 .1l-1.1-.2-.2-.1zM262.8 152.8l.6-.2v2.7l-.5 .1v-2.5z"/>
<circle cx="250.2" cy="157.5" r=".45"/>
<circle cx="278.7" cy="153.8" r="4.7"/>
</g>
<g fill="#c20000" stroke="#c20000" stroke-width=".21">
<path d="M242.7 152.8l.6-.2v.2z"/>
<path d="M244 152.8l.7-.2v.2z"/>
<path d="M261.5 152.8l.6-.2v.2z"/>
<path d="M262.8 152.8l.6-.2v.2z"/>
<path d="M242.9 155.3h.4l-.4 .1z"/>
<path d="M244.2 155.3h.5l-.5 .1z"/>
<path d="M261.6 155.3h.5l-.5 .1z"/>
<path d="M262.9 153.1h.5v2.2z"/>
<path d="M262.8 152.8h.6zM262.8 152.8h.6z"/>
<path d="M261.4 152.8h.7zM261.5 152.8h.6z"/>
<path d="M244 152.8h.7zM244 152.8h.7z"/>
<path d="M242.7 152.8h.6zM242.7 152.8h.6z"/>
<path d="M262.8 152.8h.6zM262.8 152.8h.6z"/>
<path d="M261.4 152.8h.7zM261.4 152.8h.7z"/>
<path d="M244 152.8h.7zM244 152.8h.7z"/>
<path d="M242.7 152.8h.6zM242.7 152.8h.6z"/>
<path d="M262.8 152.8l.6 .1zM262.8 152.8l.6 .1z"/>
<path d="M261.5 152.8l.6 .1zM261.5 152.8l.6 .1z"/>
<path d="M244.1 152.8l.6 .1zM244.1 152.8l.6 .1z"/>
<path d="M242.7 152.8l.6 .1zM242.7 152.8l.6 .1z"/>
<path d="M262.9 152.9h.5zM262.9 152.9h.5z"/>
<path d="M261.5 152.9h.6zM261.5 152.9h.6z"/>
<path d="M244.1 152.9h.6zM244.1 152.9h.6z"/>
<path d="M242.8 152.9h.5zM242.8 152.9h.5z"/>
<path d="M262.9 152.9v.2h.5zM262.9 152.9h.5v.2z"/>
<path d="M261.6 152.9v.2h.5zM261.6 152.9h.5v.2z"/>
<path d="M244.2 152.9v.2h.5zM244.2 152.9h.5v.2z"/>
<path d="M242.8 152.9l.1 .2h.4zM242.8 152.9h.5v.2z"/>
<path d="M262.9 153.1v2.2h.5zM262.9 155.3h.5l-.5 .1z"/>
<path d="M261.6 153.1v2.2h.5zM261.6 153.1h.5v2.2z"/>
<path d="M244.2 153.1v2.2h.5zM244.2 153.1h.5v2.2z"/>
<path d="M242.9 153.1v2.2h.4zM242.9 153.1h.4v2.2z"/>
</g>
<!-- layer: S TITLE TEXT -->
<path d="M88.4 200.6h74.2" fill="none" stroke="#e63900" stroke-width=".25"/>
<text font-size="6.4" fill="#e63900" x="239.1" y="167.7">Shree Associates</text>
<text font-size="5.1" fill="#e63900" x="88.4" y="199.5">COLUMN CENTER LINE PLAN</text>
<text font-size="3.9" x="239.1" y="172.6">Architects &amp; Engineers</text>
<g font-size="3.5">
<text x="239.2" y="196.1">MOB. NO:- 96 57 456 415</text>
<text x="239.3" y="192.1">MOB. NO:- 89 75 131 111</text>
<text x="239.1" y="203.8">Shree.Associates020@gmail.com</text>
</g>
<g font-size="3" fill="#e63900">
<text x="239.4" y="9.2">PROPOSED BUILDING</text>
<text x="239.4" y="29.9">SR. NO.</text>
<text x="266.5" y="29.9">BUILT UP AREA</text>
<text x="243.2" y="66.9">STAMP OF APPROVALS</text>
<text x="243.2" y="122.7">STAMP OF APPROVALS</text>
</g>
<g font-size="3">
<text x="63.3" y="18.1" transform="rotate(-90 63.3 18.1)">1</text>
<text x="64.8" y="19.8" transform="rotate(-90 64.8 19.8)">4 &quot;</text>
<text x="66.3" y="18.1" transform="rotate(-90 66.3 18.1)">2</text>
<text x="83.1" y="18.3" transform="rotate(-90 83.1 18.3)">1</text>
<text x="84.5" y="21.7" transform="rotate(-90 84.5 21.7)">10 &quot;</text>
<text x="86" y="18.3" transform="rotate(-90 86 18.3)">2</text>
<text x="104.5" y="18.8" transform="rotate(-90 104.5 18.8)">1</text>
<text x="107.4" y="18.9" transform="rotate(-90 107.4 18.9)">2</text>
<text x="121.1" y="18.9" transform="rotate(-90 121.1 18.9)">1</text>
<text x="124" y="19" transform="rotate(-90 124 19)">2</text>
<text x="160.1" y="18.7" transform="rotate(-90 160.1 18.7)">1</text>
<text x="163" y="18.8" transform="rotate(-90 163 18.8)">2</text>
<text x="178.8" y="18.7" transform="rotate(-90 178.8 18.7)">1</text>
<text x="181.8" y="18.7" transform="rotate(-90 181.8 18.7)">2</text>
<text x="106" y="27.2" transform="rotate(-90 106 27.2)">11'-10 &quot;</text>
<text x="122.6" y="25.6" transform="rotate(-90 122.6 25.6)">12'-4 &quot;</text>
<text x="161.5" y="27.2" transform="rotate(-90 161.5 27.2)">23'-10 &quot;</text>
<text x="180.3" y="25.4" transform="rotate(-90 180.3 25.4)">24'-4 &quot;</text>
<text x="43.4" y="39">4 &quot;</text>
<text x="45" y="40.5">2</text>
<text x="45.1" y="37.5">1</text>
<text x="43.3" y="69.1">6'-7 &quot;</text>
<text x="48.3" y="70.6">2</text>
<text x="48.4" y="67.6">1</text>
<text x="43" y="87.1">7'-1 &quot;</text>
<text x="47.9" y="88.5">2</text>
<text x="48" y="85.6">1</text>
<text x="42.6" y="119.6">17'-1 &quot;</text>
<text x="49.3" y="118.1">1</text>
<text x="49.2" y="121.1">2</text>
<text x="42.5" y="136.5">17'-7 &quot;</text>
<text x="49.1" y="138">2</text>
<text x="49.2" y="135">1</text>
<text x="43.1" y="183.3">30'-4 &quot;</text>
<text x="49.7" y="184.8">2</text>
<text x="49.8" y="181.9">1</text>
</g>
<g font-size="2.4">
<text x="239.4" y="14">MR. UMESH THORAT</text>
<text x="239.4" y="18.3">A/P. WAGHOLI</text>
<text x="239.4" y="22.6">TAL- HAWELI, DIST-PUNE</text>
<text x="240" y="36.2">GROUND FLOOR</text>
<text x="240" y="40.7">FIRST FLOOR</text>
<text x="272.8" y="36.2">846.00 SQFT</text>
<text x="272.8" y="40.7">846.00 SQFT</text>
<text x="240" y="45.2">SECOND FLOOR</text>
<text x="272.8" y="45.2">846.00 SQFT</text>
<text x="240" y="49.4">THIRD FLOOR</text>
<text x="240" y="53.7">FOURTH FLOOR</text>
<text x="272.8" y="49.3">846.00 SQFT</text>
<text x="272.8" y="53.6">846.00 SQFT</text>
<text x="240" y="60.6">TOTAL</text>
<text x="272.9" y="60.6">4230.00 SQFT</text>
<text x="240.9" y="77.2">D1</text>
<text x="240.9" y="73.6">FD - 5'-0&quot; X 7'-0</text>
<text x="246.8" y="77.2">- 3'-0&quot; X 7'-0</text>
<text x="263.3" y="73.6">----------</text>
<text x="264.1" y="77.2">----------</text>
<text x="276.9" y="73.6">DOORS</text>
<text x="277.6" y="77.2">DOORS</text>
<text x="240.9" y="80.7">D2</text>
<text x="246.8" y="80.7">- 2'-6&quot; X 7'-0</text>
<text x="264.1" y="80.7">----------</text>
<text x="277.6" y="80.7">DOORS</text>
<text x="240.9" y="84.3">OP</text>
<text x="240.9" y="87.8">W1 - 4'-0&quot; X 4'-0</text>
<text x="247" y="84.3">- 3'-0&quot; X 7'-0</text>
<text x="264.1" y="87.8">----------</text>
<text x="264.3" y="84.3">----------</text>
<text x="277.6" y="87.8">WINDOW</text>
<text x="277.8" y="84.3">OPENING</text>
<text x="240.9" y="94.9">W2 - 6'-0&quot; X 4'-0</text>
<text x="240.9" y="91.4">W2 - 6'-0&quot; X 3'-6</text>
<text x="264.1" y="94.9">----------</text>
<text x="264.1" y="91.4">----------</text>
<text x="277.6" y="94.9">WINDOW</text>
<text x="277.6" y="91.4">WINDOW</text>
<text x="240.9" y="98.6">W3 - 5'-0&quot; X 3'-6</text>
<text x="264.1" y="98.6">----------</text>
<text x="277.6" y="98.6">WINDOW</text>
<text x="240.9" y="102.2">w4 - 5'-0&quot; X 4'-0</text>
<text x="240.9" y="106.3">V</text>
<text x="246.6" y="106.3">- 1'-6&quot; X 2'-0</text>
<text x="264" y="106.3">----------</text>
<text x="264.2" y="102.2">----------</text>
<text x="277.8" y="102.2">WINDOW</text>
<text x="278.3" y="106.3">VENT.</text>
<text x="241.1" y="128.6">NOTE:</text>
<text x="240.5" y="132.9">THIS DRAWING IS NOT ISSUED FOR</text>
<text x="241.3" y="137.3">APPROVAL ONLY</text>
<text x="239.1" y="176.3">Harshadeep Complex,Side By</text>
<text x="239.1" y="180.1">Laxmi Super Market &amp; Finolex Drip</text>
<text x="239.1" y="183.9">Talegaon Road, Shikrapur</text>
<text x="239.1" y="199.5">EMAIL -</text>
</g>
<text font-size="2.2" x="239.1" y="187.7">Pune:- 412208</text>
</svg>
